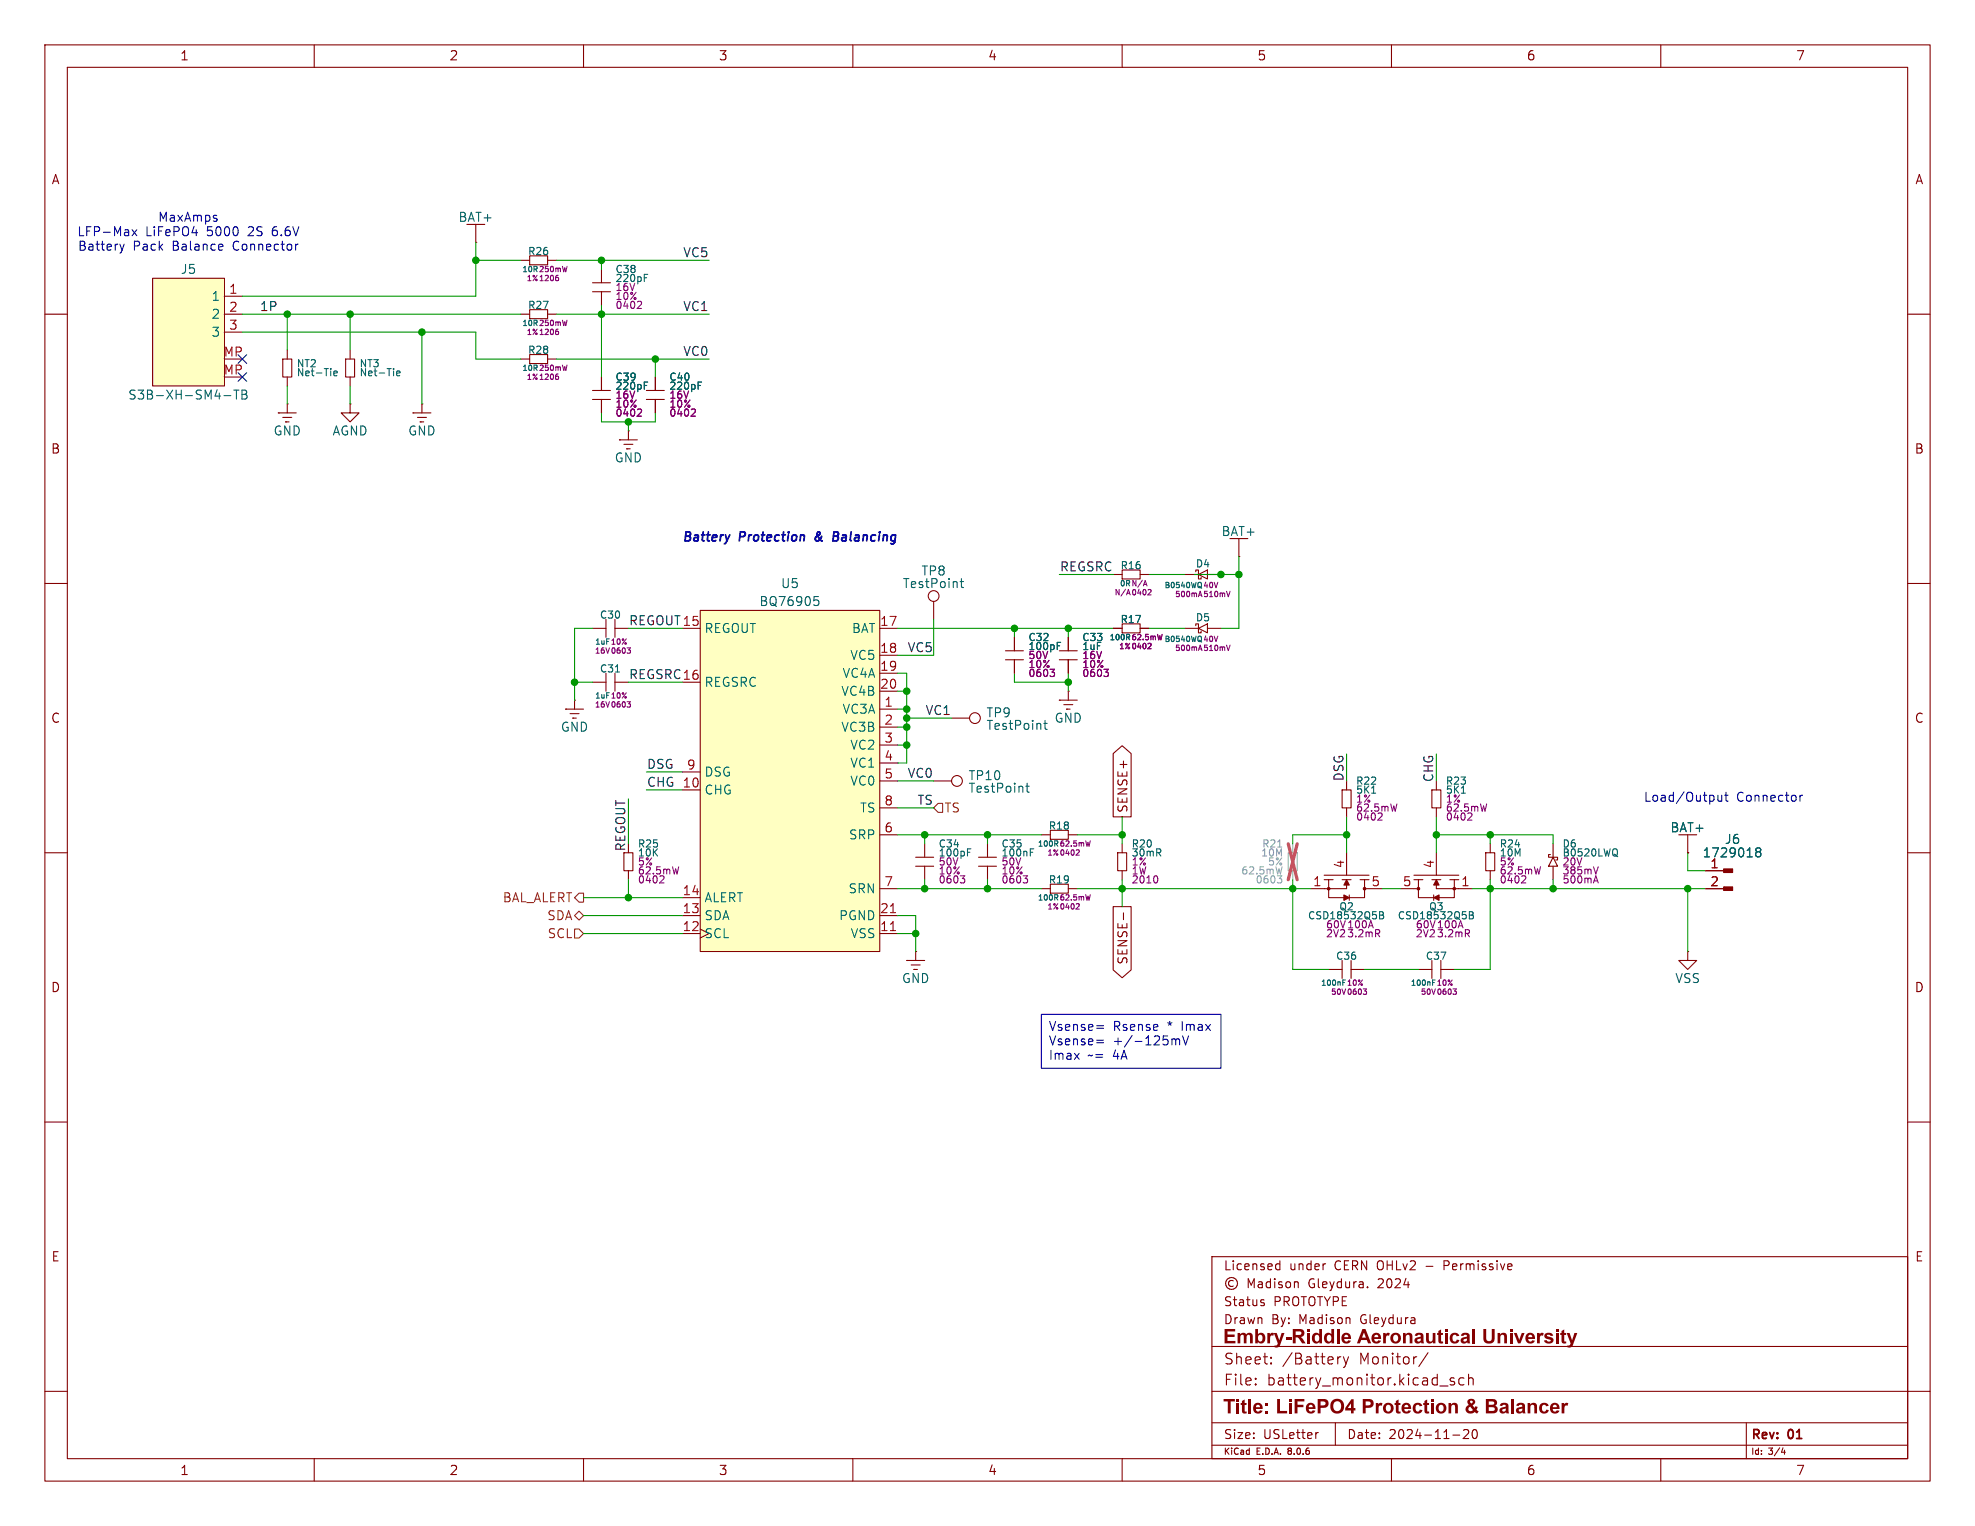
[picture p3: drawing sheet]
<svg xmlns="http://www.w3.org/2000/svg" width="279mm" height="216mm" viewBox="0 0 279 216" stroke-linecap="round" stroke-linejoin="round" font-family="sans-serif">
<g fill="none" stroke="#840000" stroke-width=".15">
<path d="M6.3 6.4h266.7v203.2h-266.7zM9.5 9.5h260.4v196.9h-260.4zM44.4 6.4v3.1M82.5 6.4v3.1M120.6 6.4v3.1M158.7 6.4v3.1M196.8 6.4v3.1M234.9 6.4v3.1M73.7 36.8h1.2M74.9 36.2h2.6v1.3h-2.6zM77.5 36.8h1.2M6.3 44.5h3.2"/>
<path d="M48.9 50.8h1.3v2.5h-1.3zM49.5 57.2v1.2h1.3l-1.3 1.3-1.2-1.3h1.2M49.5 57.2h.1M49.5 49.5v1.3M49.5 53.3v1.3M58.4 58.4h.1M58.4 58.4h2.6M59.1 59.1h1.2M59.4 59.7h.1M59.4 59.7h.5M59.7 57.2h.1M59.7 57.2v1.2"/>
<path d="M269.9 44.5h3.1M6.3 82.6h3.2M167.6 81.3h1.9M167.6 88.9h1.9M169.2 80.9v-.3h.3v.7M169.2 88.5v-.2h.3v.6M169.5 81.3l1.3-.7v1.3zM169.5 81.3v.6h.4v-.2M169.5 88.9l1.3-.6v1.2zM169.5 88.9v.6h.4v-.2M170.8 81.3h1.9M170.8 88.9h1.9"/>
<path d="M269.9 82.6h3.1M210.8 119.4v1.3M219.7 119.4v1.9M238.8 118.1v2.6M6.3 120.7h3.2M88.3 120.7h1.2v2.5h-1.2zM88.9 123.2v1.3M187.3 124.5h1.3M187.3 123.8h6.4M188 124.5v1.2h-2.6M188 137.2h1.9M189.9 124.5h1.2"/>
<path d="M189.9 135.9v2.5M190.5 125.2v.5h-2.5v1.3h2.1M190.5 120.7v3.1M190.9 126.6v.8M191.1 135.9v2.5M191.1 137.2h1.9M192.4 124.5h1.3M193 124.5v1.2h2.6M193 125.7v1.3h-2.1M210.2 120.7h1.3v2.5h-1.3zM210.8 123.2v1.3M219.3 120.9h-.2v.4h.6"/>
<path d="M219.7 121.3l.6 1.3h-1.2zM219.7 121.3h.6v.4h-.2M219.7 122.6v1.9M238.8 120.7h.1M269.9 120.7h3.1M6.3 158.8h3.2M269.9 158.8h3.1M171.4 177.8h98.5v28.6h-98.5zM180.6 179.6h.5M180.6 178.9h.5M181.1 178.4v1.2M204.3 179h.5"/>
<path d="M204.8 178.4h-.5v1.2M6.3 196.9h3.2M171.4 196.9h101.6M171.4 190.5h98.5M174.5 181.2a.44 .44 0 0 0-.7 .4 .44 .44 0 0 0 .7 .3M176.6 182.2v-1.3l.4 .9 .4-.9v1.3M177.6 195.8l.1 .1h-.1M177.6 195.8v.1M177.6 195v.1M177.6 195l.1 .1h-.1M178 181.4h.5l.1 .8M178.5 184.3l.3 .1 .1 .1-.2 .2h-.2"/>
<path d="M178.5 183.9h.3M178.6 181.6l-.4 .1a.25 .25 0 0 0-.2 .2 .25 .25 0 0 0 .2 .3l.4-.1M179.7 181.4l-.3-.1-.3 .3v.3l.1 .2h.5M179.7 180.9v1.3M179.8 192.8l.1 .1-.1 .1M179.8 192.8l-.1 .1 .1 .1M179.8 192.8v.2M180.3 180.9v.1M180.3 181.3v.9M181.4 181.4l-.3-.1-.2 .2v.2l.5 .1v.3h-.5M182 181.5l.1-.2 .4 .2 .1 .4-.1 .2-.4 .1-.1-.1zM183.1 181.5l.2-.2 .3 .1 .1 .8"/>
<path d="M183.1 181.3v.9M190 192l.4 1M190.4 193l-.1 .3-.3 .2M190.8 192l-.4 1M193.5 182.1v.1M202 191.4l-1.3 1.9M203.7 196.1h1.2M205.7 195l-.3-.1-.3 .2 .1 .3 .5 .1 .1 .2-.1 .2h-.1h-.5M207.1 195l-.4-.1-.3 .3v.5l.1 .2h.2h.4M207.8 195.1a.38 .38 0 0 1 .6 0v.8M207.8 194.4v1.5M44.4 206.4v3.2"/>
<path d="M82.5 206.4v3.2M120.6 206.4v3.2M158.7 206.4v3.2M171.4 204.5h98.5M171.4 201.3h98.5M186.5 202.7h-.2M188.9 201.3v3.2M195.1 203.4v.1M195.1 202.7v.2M196.8 206.4v3.2M205.5 203h1M207 202.4l.2-.1h.3l.2 .1 .1 .2-.1 .2-.7 .7h.8"/>
<path d="M208.4 202.3h.2a.68 .68 0 0 1 .3 1.1l-.2 .1a.69 .69 0 0 1-.3-1.1zM234.9 206.4v3.2M247.1 201.3v5.1M252 205.5h.6M252.4 205.2v.6"/>
<circle cx="174.2" cy="181.6" r=".85"/>
</g>
<g fill="none" stroke="#840084" stroke-width=".15">
<path d="M78.7 39.2l.3 .2v.2l-.3 .1M80.2 37.7l-.2 .7M174 83.7l-.2 .7M174 91.3l-.2 .7M93.9 124.3l-.6 .6h.6M96 122.6l-.2 1.1M192.9 139.9h.4l-.2 .3 .2 .1v.2l-.1 .2h-.2M193.9 130.3l.4 1M194.8 132.1l.4 .4M195 131.5l.2 .2-.1 .3-.1 .1M215.8 124.3l-.6 .6h.7M217.9 122.6l-.2 1.1"/>
<path d="M225.5 124.6h.5M225.8 123.9l.3 1M226.1 122.6l-.3 1.1"/>
</g>
<path d="M56.1 52.8l.5-.1-.1-.2h-.2l-.2 .1 .1 .5h.3M195.2 129h.3l.2 .2-.2 .3 .2 .1v.2l-.1 .2h-.4zM195.2 129.5h.3M228.7 120.1a.72 .72 0 0 1 0 1l.2 .1" fill="none" stroke="#006464" stroke-width=".15"/>
<g fill="#840000" stroke="#840000" stroke-width=".15">
<path d="M190.1 126.6l.8 .4-.8 .4z"/>
<path d="M190.5 124.5l.4 .7h-.8z"/>
<circle cx="193" cy="125.7" r=".18"/>
<circle cx="188" cy="125.7" r=".18"/>
</g>
<path d="M99.1 86.4h25.4v48.2h-25.4z" fill="#ffffc2"/>
<g fill="none" stroke="#840000" stroke-width=".15">
<path d="M85.1 38.1v1.9M73.7 44.5h1.2M73.7 50.8h1.2M74.9 43.8h2.6v1.3h-2.6zM74.9 50.2h2.6v1.2h-2.6zM77.5 44.5h1.2M77.5 50.8h1.2M83.8 41.3h2.6M83.8 40h2.6M83.8 56.5h2.6M83.8 55.2h2.6M85.1 41.3v1.9"/>
<path d="M85.1 53.3v1.9M85.1 56.5v1.9M91.4 56.5h2.6M91.4 55.2h2.6M92.7 53.3v1.9M92.7 56.5v1.9M87.6 62.2h.1M87.6 62.2h2.6M88.3 62.9h1.2M88.6 63.5h.1M88.6 63.5h.6M88.9 61h.1"/>
<path d="M88.9 61v1.2M175.3 78.7h.1M175.3 76.2v2.5M81.3 99.1h.1M81.3 99.1v1.2M83.8 88.9h1.9M83.8 96.5h1.9M85.7 87.6v2.6M85.7 95.3v2.5M87 88.9h1.9M87 96.5h1.9M87 87.6v2.6"/>
<path d="M87 95.3v2.5M96.5 88.9h2.6M96.5 96.5h2.6M99.1 86.4h25.4v48.2h-25.4zM124.5 88.9h2.5M124.5 92.7h2.5M124.5 95.3h2.5M124.5 97.8h2.5M149.9 99.1h.1M149.9 99.1h2.5M150.5 99.7h1.3M151.1 97.8h.1"/>
<path d="M151.1 97.8v1.3M157.5 88.9h1.2M157.5 81.3h1.2M158.7 88.3h2.6v1.2h-2.6zM158.7 80.6h2.6v1.3h-2.6zM161.3 88.9h1.3M161.3 81.3h1.3M80 100.3h.1M80 100.3h2.5M80.6 101h1.3M81 101.6h.1M81 101.6h.5"/>
<path d="M96.5 111.8h2.6M96.5 109.2h2.6M124.5 100.3h2.5M124.5 102.9h2.5M124.5 105.4h2.5M124.5 108h2.5M124.5 110.5h2.5M124.5 118.1h2.5M124.5 114.3h2.5M130.8 119.4v1.9M132.1 110.5h2.5M150.9 100.3h.1"/>
<path d="M150.9 100.3h.5M189.9 111.8h1.2v2.5h-1.2zM190.5 110.5v1.3M190.5 114.3v1.3M96.5 132.1h2.6M96.5 129.5h2.6M96.5 127h2.6M124.5 132.1h2.5M124.5 129.5h2.5M124.5 125.7h2.5M128.3 135.9h.1M128.3 135.9h2.5"/>
<path d="M128.9 136.5h1.3M129.3 137.2h.1M129.3 137.2h.5M129.5 134.6h.1M129.5 122.6h2.6M129.5 121.3h2.6M129.5 134.6v1.3M130.8 122.6v1.9M241.3 125.7h2.5M241.3 123.2h2.5"/>
<circle cx="135.4" cy="110.5" r=".76"/>
</g>
<path d="M126 131.7h.7M126 129.1h.7" fill="none" stroke="#a90000" stroke-width=".15"/>
<g fill="none" stroke="#006464" stroke-width=".15">
<path d="M91.1 39.3h.4M91.1 38.8h.5M91.1 54.5h.4M91.1 54.1h.5M98.8 54.5h.3M98.8 54.1h.5M87.1 95.1h.5M115.2 84.4h.6M115.3 84.9h.3l.2 .2v.3l-.1 .2-.4 .1M145.1 111.2h.5M145.3 110.8v1.1l.1 .1 .2 .1M194 112.2h.6"/>
<path d="M136.9 120.6h.3M136.9 120.1h.5M248.6 120.5l-.2-.2 .2-.3h.3l.2 .2-.2 .3M248.6 120.5l-.2 .2v.4l.2 .1h.4l.1-.2-.1-.4-.1-.1M248.6 120.5h.3"/>
</g>
<g fill="none" stroke="#840084" stroke-width=".15">
<path d="M78.7 46.9l.3 .1v.3h-.3M78.7 53.2l.3 .2v.2l-.3 .1M80.2 45.3l-.2 .8M80.2 51.7l-.2 .7M90.3 42.6l.4 .1 .1 .2-.7 .7h.7M90.3 57.9h.4l.1 .3-.7 .7h.7M97.9 57.9h.4l.1 .3-.6 .7h.6M88.7 99.3h.5l-.3 .3h.2l.1 .3-.2 .1h-.2M88.7 91.7h.5l-.3 .2 .2 .1 .1 .3-.2 .1h-.2M161.8 82.7h.4M162 82.1l.3 .8M162.5 83.4h.3v.2l-.4 .6h.4"/>
<path d="M162.8 91.3l-.4 .5h.4M195.5 115.5l-.6 .5h.6M197.6 113.7l-.2 1.1M135.9 123.9h.6l-.4 .4 .3 .1 .1 .3-.2 .2h-.3"/>
</g>
<g fill="#840000" stroke="#840000" stroke-width=".15">
<path d="M243.8 125.5h1.3v.5h-1.3z"/>
<path d="M243.8 122.9h1.3v.5h-1.3z"/>
</g>
<path d="M182.9 119.4v1.3M180.7 123.9h.6l-.3 .4M181.2 124.3l.1 .2v.3l-.5 .1M181.4 122.6l-.3 1.1M182.2 120.7h1.3v2.5h-1.3zM182.9 123.2v1.3" fill="none" stroke="#a1a1a1" stroke-width=".15"/>
<path d="M180.7 119.8h.6" fill="none" stroke="#989898" stroke-width=".15"/>
<path d="M182.2 119.4l1.3 5.1M183.5 119.4l-1.3 5.1" fill="none" stroke="#e65255" stroke-width=".46"/>
<path d="M21.6 39.4h10.1v15.2h-10.1z" fill="#ffffc2"/>
<g fill="none" stroke="#840000" stroke-width=".15">
<path d="M21.6 39.4h10.1v15.2h-10.1zM67.3 34.3h.1M67.3 31.8v2.5M31.7 41.9h2.6M31.7 44.5h2.6M31.7 47h2.6M39.4 58.4h.1M39.4 58.4h2.5M40 50.8h1.3v2.5h-1.3zM40 59.1h1.3M40.4 59.7h.1M40.4 59.7h.5"/>
<path d="M40.6 57.2h.1M40.6 49.5v1.3M40.6 53.3v1.3M40.6 57.2v1.2M85.1 53.3v1.9M85.1 56.5v1.9M92.7 53.3v1.9M92.7 56.5v1.9M132.1 85.1v2.5M142.2 93.3h2.6M142.2 92.1h2.6M143.5 90.2v1.9"/>
<path d="M143.5 93.3v2M149.9 93.3h2.5M149.9 92.1h2.5M151.1 90.2v1.9M151.1 93.3v2M157.5 88.9h1.2M161.3 88.9h1.3M134.6 101.6h2.6M139.7 119.4v1.9M147.3 118.1h1.3M148.6 117.5h2.5v1.2h-2.5zM151.1 118.1h1.3"/>
<path d="M157.5 106.6l1.2-1.1 1.3 1.1v9h-2.5zM158.7 119.4v1.3M202.6 111.8h1.2v2.5h-1.2zM203.2 110.5v1.3M203.2 114.3v1.3M138.4 122.6h2.6M138.4 121.3h2.6M139.7 122.6v1.9M147.3 125.7h1.3M148.6 125.1h2.5v1.3h-2.5zM151.1 125.7h1.3M157.5 128.3h2.5v8.9l-1.3 1.1-1.2-1.1z"/>
<path d="M158.1 120.7h1.3v2.5h-1.3zM158.7 123.2v1.3M158.9 129.1v1M200 124.5h1.3M200 123.8h6.4M200.7 124.5v1.2h-2.6M200.7 125.7v1.3h2.1M200.7 137.2h1.9M202.6 124.5h1.2M202.6 135.9v2.5M202.8 126.6v.8M203.2 125.2v.5h2.5v1.3h-2.1"/>
<path d="M203.2 120.7v3.1M203.8 135.9v2.5M203.8 137.2h1.9M205.1 124.5h1.3M205.7 124.5v1.2h2.6M238.8 134.6v1.3h1.2l-1.2 1.3-1.3-1.3h1.3M238.8 134.6h.1M238.8 120.7h.1M241.3 125.7h2.5M241.3 123.2h2.5"/>
<circle cx="132.1" cy="84.3" r=".76"/>
<circle cx="137.9" cy="101.6" r=".76"/>
</g>
<g fill="none" stroke="#006464" stroke-width=".15">
<path d="M31.7 56h1M33.1 55.2h.7M33.4 55.2v1.3M34.2 55.2h.5l.1 .1 .1 .3-.2 .2a.34 .34 0 0 1 .3 .3 .34 .34 0 0 1-.3 .4h-.5zM34.2 55.8h.5M47.2 52.8l.5-.1v-.2h-.3l-.2 .1 .1 .5h.4M91.1 54.5h.4M91.1 54.1h.5M98.8 54.5h.3M98.8 54.1h.5M135.8 82.3h.5M136 81.9v1l.1 .2h.2"/>
<path d="M149.6 91.4h.3M149.6 90.9h.5M147.7 102.3h.4M147.8 101.9v1.1l.1 .1 .2 .1M206.7 112.2h.6M145.8 120.6h.3M145.8 120.1h.4M163.9 120.6l.3 .5M164.2 120.2v.3M207.9 129h.3l.2 .2-.2 .3 .2 .1v.2l-.1 .2h-.4zM207.9 129.5h.3M248.6 120.5l-.2-.2 .2-.3h.3l.2 .2-.2 .3"/>
<path d="M248.6 120.5l-.2 .2v.4l.2 .1h.4l.1-.2-.1-.4-.1-.1M248.6 120.5h.3"/>
</g>
<g fill="none" stroke="#840084" stroke-width=".15">
<path d="M90.3 57.9h.4l.1 .3-.7 .7h.7M97.9 57.9h.4l.1 .3-.6 .7h.6M148.6 94.7h.6l-.4 .4 .3 .1 .1 .3-.2 .2h-.3M156.2 94.7h.6l-.3 .4 .3 .1v.3l-.2 .2h-.3M162.8 91.3l-.4 .5h.4M154.2 119l-.1 .7M208.2 115.5l-.6 .5h.6M210.3 113.7l-.2 1.1M144.7 123.9h.7l-.4 .4 .3 .1 .1 .3-.2 .2h-.3M152.7 120.4l-.1 .2-.4 .4h.5M152.7 128l-.1 .2-.4 .4h.5M154.2 126.6l-.1 .7"/>
<path d="M163.5 123.9a.64 .64 0 0 1 0 1M205.6 139.9h.4l-.2 .3 .2 .1v.2l-.1 .2h-.2M206.6 130.3l.4 1M207.5 132.1l.4 .4M207.7 131.5l.2 .2-.1 .3-.1 .1"/>
</g>
<g fill="#840000" stroke="#840000" stroke-width=".15">
<path d="M202.8 127l.8-.4v.8z"/>
<path d="M203.2 124.5l.4 .7h-.8z"/>
<circle cx="200.7" cy="125.7" r=".18"/>
<circle cx="205.7" cy="125.7" r=".18"/>
</g>
<path d="M132.7 113.7h.6v1.2h-.6l-.6-.6zM81.3 131.4h.6l.6 .7-.6 .6h-.6zM81.3 129.5l.6-.6 .6 .6-.6 .7zM81.9 126.4h.6v1.2h-.6l-.6-.6z" fill="none" stroke="#725600" stroke-width=".15"/>
<g fill="none" stroke="#0000c2" stroke-width=".15">
<path d="M17 34.5l.3 .9M17.3 35.4l-.2 .4M17.6 34.5l-.3 .9M18.7 32.5l.7 .8M19.4 32.5l-.7 .8M30.7 30.9v.3M31.4 34.5l.1 .1v.2l-.6 .2M31.5 35.3l-.1 .1M42.2 34.5l-.3 .1M243 112.5l.1 .8 .3 .1 .2-.2M243.6 112.5v.9M244 112.5h.5"/>
<path d="M244.2 112.1v1.1v.1l.3 .1M254.6 112.5v.9M255 112.5l-.2 .1-.2 .2M147.3 143.5h25.4v7.6h-25.4zM155.1 145.1h1M155.1 145.5h1M155.1 147.2h1M155.1 147.5h1M165.8 147v.8M165.8 147.1l.4-.1 .1 .2M166.3 147.2l.2-.2h.3l.1 .8M166.3 147.2v.6"/>
<path d="M167.3 146.6l.4 1.2 .4-1.2"/>
</g>
<path d="M103.2 75.7l-.4 .8M117.9 75.9h.4M118.4 75.3h-.4l-.2 1.2h.6" fill="none" stroke="#0000c2" stroke-width=".25"/>
<g fill="none" stroke="#009600" stroke-width=".15">
<path d="M67.3 36.8h6.4M67.3 34.3v7.6h-33M78.7 36.8h21.6M85.1 36.8v1.3M34.3 47h33v3.8h6.4M34.3 44.5h39.4M40.6 44.5v5M40.6 54.6v2.6M49.5 44.5v5M49.5 54.6v2.6M59.7 47v10.2M78.7 50.8h21.6"/>
<path d="M78.7 44.5h21.6M85.1 58.4v1.3h7.6v-1.3M85.1 43.2v10.1M88.9 59.7v1.3M92.7 50.8v2.5M175.3 78.7v10.2h-2.6M81.3 96.5h2.5M83.8 88.9h-2.5v10.2M88.9 96.5h7.6M88.9 88.9h7.6M127 95.3h1.3v12.7h-1.3M127 88.9h30.5"/>
<path d="M127 97.8h1.3M132.1 87.6v5.1h-5.1M143.5 95.3v1.2h7.6M143.5 88.9v1.3M149.9 81.3h7.6M151.1 88.9v1.3M151.1 95.3v2.5M162.6 88.9h5M162.6 81.3h5M168.9 81.3h6.4M88.9 113v6.4M91.4 109.2h5.1"/>
<path d="M91.4 111.8h5.1M127 118.1h20.3M127 114.3h5.1M127 102.9h1.3M127 100.3h1.3M127 110.5h5.1M127 105.4h1.3M128.3 101.6h6.3M130.8 118.1v1.3M139.7 118.1v1.3M152.4 118.1h6.3M158.7 115.6v3.8"/>
<path d="M190.5 118.1h-7.6v1.3M190.5 106.7v3.8M190.5 115.6v5.1M203.2 106.7v3.8M203.2 115.6v5.1M203.2 118.1h16.5v1.3M210.8 118.1v1.3M82.5 129.5h14M82.5 132.1h14M82.5 127h14M88.9 124.5v2.5M127 129.5h2.5v5.1"/>
<path d="M127 125.7h20.3M127 132.1h2.5M130.8 124.5v1.2M139.7 124.5v1.2M152.4 125.7h33M158.7 124.5v3.8M182.9 124.5v12.7h5.1M193 137.2h7.7M195.6 125.7h2.5M208.3 125.7h33M210.8 124.5v12.7h-5.1M219.7 124.5v1.2"/>
<path d="M238.8 120.7v2.5h2.5M238.8 125.7v8.9"/>
</g>
<path d="M33.7 50.2l1.2 1.2M33.7 52.7l1.2 1.2M34.9 50.2l-1.2 1.2M34.9 52.7l-1.2 1.2" fill="none" stroke="#000084" stroke-width=".15"/>
<g fill="#009600" stroke="#009600" stroke-width=".15">
<circle cx="128.3" cy="97.8" r=".46"/>
<circle cx="151.1" cy="88.9" r=".46"/>
<circle cx="151.1" cy="96.5" r=".46"/>
<circle cx="143.5" cy="88.9" r=".46"/>
<circle cx="128.3" cy="101.6" r=".46"/>
<circle cx="128.3" cy="100.3" r=".46"/>
<circle cx="128.3" cy="102.9" r=".46"/>
<circle cx="128.3" cy="105.4" r=".46"/>
<circle cx="81.3" cy="96.5" r=".46"/>
<circle cx="88.9" cy="127" r=".46"/>
<circle cx="158.7" cy="125.7" r=".46"/>
<circle cx="158.7" cy="118.1" r=".46"/>
<circle cx="172.7" cy="81.3" r=".46"/>
<circle cx="175.3" cy="81.3" r=".46"/>
<circle cx="182.9" cy="125.7" r=".46"/>
<circle cx="190.5" cy="118.1" r=".46"/>
<circle cx="59.7" cy="47" r=".46"/>
<circle cx="49.5" cy="44.5" r=".46"/>
<circle cx="40.6" cy="44.5" r=".46"/>
<circle cx="67.3" cy="36.8" r=".46"/>
<circle cx="130.8" cy="125.7" r=".46"/>
<circle cx="130.8" cy="118.1" r=".46"/>
<circle cx="139.7" cy="125.7" r=".46"/>
<circle cx="203.2" cy="118.1" r=".46"/>
<circle cx="238.8" cy="125.7" r=".46"/>
<circle cx="219.7" cy="125.7" r=".46"/>
<circle cx="210.8" cy="125.7" r=".46"/>
<circle cx="210.8" cy="118.1" r=".46"/>
<circle cx="88.9" cy="59.7" r=".46"/>
<circle cx="92.7" cy="50.8" r=".46"/>
<circle cx="85.1" cy="44.5" r=".46"/>
<circle cx="85.1" cy="36.8" r=".46"/>
<circle cx="139.7" cy="118.1" r=".46"/>
<circle cx="129.5" cy="132.1" r=".46"/>
</g>
<g font-size="2.8" fill="#840000">
<text x="173" y="190.8">Embry-Riddle Aeronautical University</text>
<text x="173" y="200.7">Title: LiFePO4 Protection &amp; Balancer</text>
</g>
<g font-size="2.1" fill="#840000">
<text x="173" y="196.2">File:</text>
<text x="173" y="193.3">Sheet:</text>
<text x="179.2" y="196.2">battery_monitor.kicad_sch</text>
<text x="181.4" y="193.3">/Battery</text>
<text x="192.4" y="193.3">Monitor/</text>
</g>
<g font-size="1.8" fill="#840000">
<text x="25.4" y="8.8">1</text>
<text x="63.5" y="8.8">2</text>
<text x="101.6" y="8.8">3</text>
<text x="139.7" y="8.8">4</text>
<text x="177.8" y="8.8">5</text>
<text x="215.9" y="8.8">6</text>
<text x="254" y="8.8">7</text>
<text x="7.2" y="26.3">A</text>
<text x="270.9" y="26.3">A</text>
<text x="7.1" y="64.4">B</text>
<text x="270.8" y="64.4">B</text>
<text x="7.1" y="102.5">C</text>
<text x="270.8" y="102.5">C</text>
<text x="159.7" y="115.1" transform="rotate(-90 159.7 115.1)">SENSE+</text>
<text x="159.7" y="136.6" transform="rotate(-90 159.7 136.6)">SENSE-</text>
<text x="7.1" y="140.6">D</text>
<text x="270.8" y="140.6">D</text>
<text x="7.2" y="178.7">E</text>
<text x="173" y="179.9">Licensed</text>
<text x="182.4" y="179.9">under</text>
<text x="188.9" y="179.9">CERN OHLv2</text>
<text x="202.2" y="179.9">-</text>
<text x="204.9" y="179.9">Permissive</text>
<text x="270.8" y="178.7">E</text>
<text x="173" y="185">Status</text>
<text x="180.2" y="185">PROTOTYPE</text>
<text x="185.2" y="182.5">Gleydura.</text>
<text x="195.2" y="182.5">2024</text>
<text x="173" y="187.6">Drawn</text>
<text x="179.9" y="187.6">By:</text>
<text x="183.9" y="187.6">Madison</text>
<text x="192.8" y="187.6">Gleydura</text>
<text x="173" y="203.8">Size:</text>
<text x="178.7" y="203.8">USLetter</text>
<text x="190.5" y="203.8">Date:</text>
<text x="196.5" y="203.8">2024-11-20</text>
<text x="247.6" y="204">Rev:</text>
<text x="253.1" y="204">01</text>
<text x="25.4" y="208.9">1</text>
<text x="63.5" y="208.9">2</text>
<text x="101.6" y="208.9">3</text>
<text x="139.7" y="208.9">4</text>
<text x="177.8" y="208.9">5</text>
<text x="215.9" y="208.9">6</text>
<text x="254" y="208.9">7</text>
</g>
<g font-size="1.8" fill="#0000c2">
<text x="10.8" y="33.6">LFP-Max</text>
<text x="10.9" y="35.7">Battery</text>
<text x="18.8" y="35.7">Pack</text>
<text x="20.6" y="33.6">LiFePO4</text>
<text x="22.3" y="31.6">MaxAmps</text>
<text x="24.5" y="35.7">Balance</text>
<text x="29.4" y="33.6">5000</text>
<text x="33.3" y="35.7">Connector</text>
<text x="35.4" y="33.6">2S</text>
<text x="39" y="33.6">6.6V</text>
<text x="96.4" y="77">Battery</text>
<text x="104.5" y="77">Protection</text>
<text x="115.8" y="77">&amp;</text>
<text x="118.8" y="77">Balancing</text>
<text x="232.5" y="113.6">Load/Output</text>
<text x="245.7" y="113.6">Connector</text>
<text x="148.3" y="146.2">Vsense=</text>
<text x="148.3" y="148.2">Vsense=</text>
<text x="157.5" y="146.2">Rsense</text>
<text x="157.5" y="148.2">+/-125mV</text>
<text x="165.3" y="146.2">*</text>
<text x="167.4" y="146.2">Imax</text>
<text x="148.3" y="150.3">Imax</text>
<text x="153.9" y="150.3">~=</text>
<text x="157.6" y="150.3">4A</text>
</g>
<g font-size="1.8" fill="#006464">
<text x="64.8" y="31.6">BAT+</text>
<text x="25.5" y="39">J5</text>
<text x="29.8" y="42.8">1</text>
<text x="29.8" y="45.3">2</text>
<text x="29.8" y="47.9">3</text>
<text x="18" y="56.7">S3B-XH-SM4-TB</text>
<text x="38.6" y="61.8">GND</text>
<text x="46.9" y="61.8">AGND</text>
<text x="57.7" y="61.8">GND</text>
<text x="86.9" y="65.6">GND</text>
<text x="172.7" y="76">BAT+</text>
<text x="110.4" y="83.4">U5</text>
<text x="127.6" y="83.4">TestPoint</text>
<text x="130.3" y="81.6">TP8</text>
<text x="99.6" y="89.8">REGOUT</text>
<text x="107.3" y="86">BQ76905</text>
<text x="120.4" y="89.8">BAT</text>
<text x="120.2" y="93.6">VC5</text>
<text x="99.6" y="97.4">REGSRC</text>
<text x="118.9" y="98.7">VC4B</text>
<text x="119.1" y="101.2">VC3A</text>
<text x="119.1" y="96.1">VC4A</text>
<text x="139.5" y="101.7">TP9</text>
<text x="79.2" y="103.7">GND</text>
<text x="118.9" y="103.7">VC3B</text>
<text x="120.2" y="106.3">VC2</text>
<text x="139.5" y="103.5">TestPoint</text>
<text x="149.1" y="102.5">GND</text>
<text x="99.6" y="112.6">CHG</text>
<text x="99.6" y="110.1">DSG</text>
<text x="120.2" y="108.8">VC1</text>
<text x="120.2" y="111.4">VC0</text>
<text x="136.9" y="112.4">TestPoint</text>
<text x="136.9" y="110.6">TP10</text>
<text x="120" y="119">SRP</text>
<text x="121.6" y="115.2">TS</text>
<text x="236.2" y="118">BAT+</text>
<text x="243.9" y="119.6">J6</text>
<text x="240.8" y="121.5">1729018</text>
<text x="99.6" y="130.4">SDA</text>
<text x="99.6" y="127.9">ALERT</text>
<text x="118.6" y="130.4">PGND</text>
<text x="119.9" y="126.6">SRN</text>
<text x="99.6" y="132.9">SCL</text>
<text x="120.2" y="132.9">VSS</text>
<text x="127.5" y="139.3">GND</text>
<text x="236.9" y="139.3">VSS</text>
</g>
<g font-size="1.8" fill="#a90000">
<text x="32.3" y="41.7">1</text>
<text x="32.3" y="44.2">2</text>
<text x="32.3" y="46.7">3</text>
<text x="31.6" y="53.1">MP</text>
<text x="31.6" y="50.5">MP</text>
<text x="124.4" y="88.6">17</text>
<text x="124.4" y="92.5">18</text>
<text x="124.4" y="95">19</text>
<text x="124.4" y="97.5">20</text>
<text x="125" y="100.1">1</text>
<text x="125" y="102.6">2</text>
<text x="125" y="105.2">3</text>
<text x="125" y="107.7">4</text>
<text x="97.1" y="109">9</text>
<text x="125" y="110.2">5</text>
<text x="125" y="117.9">6</text>
<text x="125" y="114">8</text>
<text x="125" y="125.5">7</text>
<text x="185.7" y="125.5">1</text>
<text x="190.2" y="122.9" transform="rotate(-90 190.2 122.9)">4</text>
<text x="193.9" y="125.5">5</text>
<text x="198.4" y="125.5">5</text>
<text x="202.9" y="122.9" transform="rotate(-90 202.9 122.9)">4</text>
<text x="206.6" y="125.5">1</text>
<text x="241.9" y="122.9">1</text>
<text x="241.9" y="125.5">2</text>
<text x="96.5" y="131.8">12</text>
<text x="96.5" y="129.3">13</text>
<text x="96.5" y="126.7">14</text>
<text x="124.4" y="131.8">11</text>
<text x="124.4" y="129.3">21</text>
</g>
<g font-size="1.8" fill="#0f0f0f">
<text x="96.6" y="36.5">VC5</text>
<text x="36.7" y="44.1">1P</text>
<text x="96.6" y="44.1">VC1</text>
<text x="96.6" y="50.5">VC0</text>
<text x="149.9" y="80.9">REGSRC</text>
<text x="88.9" y="88.6">REGOUT15</text>
<text x="128.3" y="92.4">VC5</text>
<text x="88.9" y="96.2">REGSRC16</text>
<text x="130.8" y="101.3">VC1</text>
<text x="91.4" y="108.9">DSG</text>
<text x="91.4" y="111.4">CHG 10</text>
<text x="128.3" y="110.1">VC0</text>
<text x="129.7" y="114">TS</text>
<text x="190.2" y="110.6" transform="rotate(-90 190.2 110.6)">DSG</text>
<text x="202.9" y="110.8" transform="rotate(-90 202.9 110.8)">CHG</text>
<text x="88.6" y="120.6" transform="rotate(-90 88.6 120.6)">REGOUT</text>
</g>
<g font-size="1.8" fill="#725600">
<text x="133.5" y="115.2">TS</text>
<text x="71" y="127.9">BAL_ALERT</text>
<text x="77.3" y="130.4">SDA</text>
<text x="77.4" y="132.9">SCL</text>
</g>
<g font-size="1.4" fill="#006464">
<text x="74.6" y="36.3">R26</text>
<text x="87" y="38.8">C38</text>
<text x="87" y="40.1">220pF</text>
<text x="74.6" y="43.9">R27</text>
<text x="41.9" y="52.2">NT2</text>
<text x="41.9" y="53.4">Net-Tie</text>
<text x="50.8" y="52.2">NT3</text>
<text x="50.8" y="53.4">Net-Tie</text>
<text x="74.6" y="50.3">R28</text>
<text x="87" y="54.1">C39</text>
<text x="87" y="55.3">220pF</text>
<text x="94.6" y="54.1">C40</text>
<text x="94.6" y="55.3">220pF</text>
<text x="158.4" y="80.7">R16</text>
<text x="169.1" y="80.5">D4</text>
<text x="84.8" y="87.7">C30</text>
<text x="158.4" y="88.4">R17</text>
<text x="169.1" y="88.1">D5</text>
<text x="84.8" y="95.4">C31</text>
<text x="145.4" y="90.9">C32</text>
<text x="145.4" y="92.2">100pF</text>
<text x="153" y="90.9">C33</text>
<text x="191.7" y="111.2">R22</text>
<text x="191.7" y="112.5">5K1</text>
<text x="204.4" y="111.2">R23</text>
<text x="204.4" y="112.5">5K1</text>
<text x="148.3" y="117.6">R18</text>
<text x="90.1" y="120.1">R25</text>
<text x="90.1" y="121.4">10K</text>
<text x="132.7" y="120.1">C34</text>
<text x="132.7" y="121.4">100pF</text>
<text x="141.6" y="120.1">C35</text>
<text x="141.6" y="121.4">100nF</text>
<text x="148.3" y="125.2">R19</text>
<text x="160" y="120.1">R20</text>
<text x="160" y="121.4">30mR</text>
<text x="212.1" y="120.1">R24</text>
<text x="212.1" y="121.4">10M</text>
<text x="220.9" y="120.1">D6</text>
<text x="220.9" y="121.4">B0520LWQ</text>
<text x="184.9" y="130.3">CSD18532Q5B</text>
<text x="189.4" y="129">Q2</text>
<text x="197.6" y="130.3">CSD18532Q5B</text>
<text x="202.1" y="129">Q3</text>
<text x="188.9" y="136">C36</text>
<text x="201.6" y="136">C37</text>
</g>
<g font-size="1.4" fill="#840084">
<text x="87" y="41.4">16V</text>
<text x="87" y="42.6">10%</text>
<text x="87" y="43.9">0402</text>
<text x="87" y="57.9">10%</text>
<text x="87" y="56.6">16V</text>
<text x="87" y="59.2">0402</text>
<text x="94.6" y="57.9">10%</text>
<text x="94.6" y="56.6">16V</text>
<text x="94.6" y="59.2">0402</text>
<text x="145.4" y="94.7">10%</text>
<text x="145.4" y="93.4">50V</text>
<text x="145.4" y="96">0603</text>
<text x="153" y="92.2">1uF</text>
<text x="153" y="94.7">10%</text>
<text x="153" y="93.4">16V</text>
<text x="153" y="96">0603</text>
<text x="191.7" y="113.8">1%</text>
<text x="204.4" y="113.8">1%</text>
<text x="191.7" y="115">62.5mW</text>
<text x="191.7" y="116.3">0402</text>
<text x="204.4" y="115">62.5mW</text>
<text x="204.4" y="116.3">0402</text>
<text x="90.1" y="122.7">5%</text>
<text x="90.1" y="123.9">62.5mW</text>
<text x="90.1" y="125.2">0402</text>
<text x="132.7" y="123.9">10%</text>
<text x="132.7" y="122.7">50V</text>
<text x="132.7" y="125.2">0603</text>
<text x="141.6" y="123.9">10%</text>
<text x="141.6" y="122.7">50V</text>
<text x="141.6" y="125.2">0603</text>
<text x="160" y="122.7">1%</text>
<text x="160" y="123.9">1W</text>
<text x="160" y="125.2">2010</text>
<text x="212.1" y="122.7">5%</text>
<text x="212.1" y="123.9">62.5mW</text>
<text x="212.1" y="125.2">0402</text>
<text x="220.9" y="122.7">20V</text>
<text x="220.9" y="123.9">385mV</text>
<text x="220.9" y="125.2">500mA</text>
<text x="187.5" y="131.5">60V 100A</text>
<text x="200.2" y="131.5">60V 100A</text>
<text x="187.5" y="132.8">2V2</text>
<text x="190.5" y="132.8">3.2mR</text>
<text x="200.2" y="132.8">2V2</text>
<text x="203.2" y="132.8">3.2mR</text>
</g>
<g font-size="1.4" fill="#a1a1a1">
<text x="175.5" y="123.9">62.5mW</text>
<text x="177.5" y="125.2">0603</text>
<text x="179.3" y="122.7">5%</text>
</g>
<g font-size="1.4" fill="#989898">
<text x="178.3" y="121.4">10M</text>
<text x="178.4" y="120.1">R21</text>
</g>
<g font-size="1.2" fill="#840000">
<text x="173" y="206">KiCad</text>
<text x="177.8" y="206">E.D.A.</text>
<text x="182.5" y="206">8.0.6</text>
<text x="247.6" y="206">Id:</text>
<text x="250.3" y="206">3/4</text>
</g>
<g font-size="1.1" fill="#840084">
<text x="73.8" y="38.7">10R 250mW</text>
<text x="74.4" y="40">1% 1206</text>
<text x="73.8" y="46.3">10R 250mW</text>
<text x="74.4" y="47.6">1% 1206</text>
<text x="73.8" y="52.7">10R 250mW</text>
<text x="74.4" y="53.9">1% 1206</text>
<text x="158.3" y="83.2">0R N/A</text>
<text x="164.6" y="83.4">B0540WQ 40V</text>
<text x="157.6" y="84.4">N/A 0402</text>
<text x="166.1" y="84.7">500mA 510mV</text>
<text x="84" y="92.7">16V 0603</text>
<text x="84.1" y="91.4">1uF 10%</text>
<text x="156.9" y="90.8">100R 62.5mW B0540WQ 40V</text>
<text x="156.9" y="90.8">100R 62.5mW</text>
<text x="158.2" y="92">1% 0402</text>
<text x="166.1" y="92.3">500mA 510mV</text>
<text x="84" y="100.3">16V 0603</text>
<text x="84.1" y="99">1uF 10%</text>
<text x="146.7" y="120">100R 62.5mW</text>
<text x="148" y="121.3">1% 0402</text>
<text x="146.7" y="127.6">100R 62.5mW</text>
<text x="148" y="128.9">1% 0402</text>
<text x="186.8" y="139.7">100nF 10%</text>
<text x="188.2" y="140.9">50V 0603</text>
<text x="199.5" y="139.7">100nF 10%</text>
<text x="200.9" y="140.9">50V 0603</text>
</g>
</svg>
